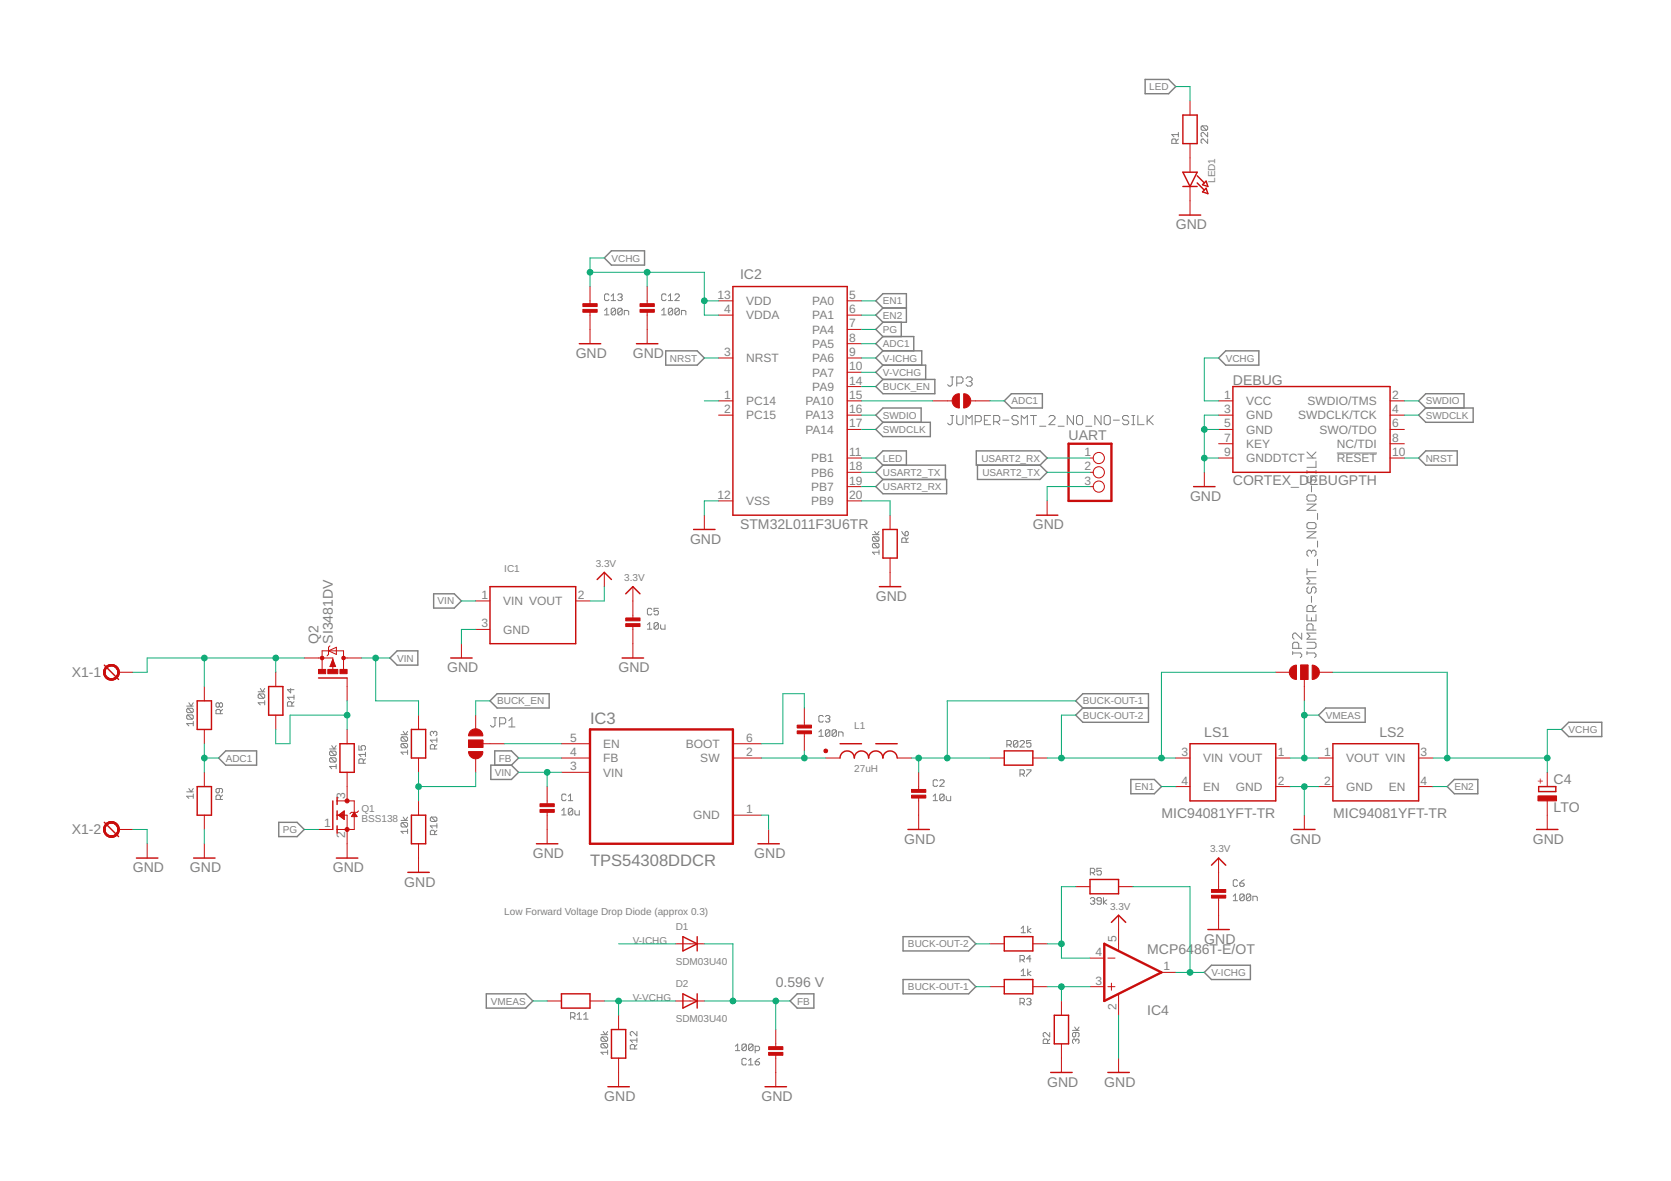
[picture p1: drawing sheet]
<svg xmlns="http://www.w3.org/2000/svg" width="297mm" height="210mm" viewBox="0 0 297 210" stroke-linecap="round" stroke-linejoin="round" font-family="sans-serif">
<g fill="none" stroke="#808080" stroke-width=".18">
<path d="M209.1 25.5v-.6l-.2-.2h-.4l-.2 .2v.6h1.2M209.5 24.7l-.4 .4M209.5 23.9h-1.2l.4 .4M209.5 23.5v.8M213.7 22.4h.8l.2 .2v.3l-.2 .3M213.7 22.4l-.2 .2v.3l.2 .3h.8M213.7 22.4l.8 .8M214.7 23.5v.8l-.8-.8-.4 .2v.4l.2 .2M214.7 24.7v.8l-.8-.8-.4 .2v.4l.2 .2M107.5 56h.7M107.5 55.2l.4-.4v1.2M108.2 52.5l-.1-.3h-.4l-.2 .3v.7l.2 .2h.4l.1-.2"/>
<path d="M108.6 53.4h.8M108.6 52.6l.4-.4v1.2M109.4 55v.8l-.2 .2h-.4l-.2-.2M109.4 55l-.2-.2h-.4l-.2 .2v.8M109.4 55l-.8 .8M109.8 52.5l.2-.3h.4l.2 .3-.2 .3M110.2 52.8h.2M110.4 52.8l.2 .2v.2l-.2 .2h-.4l-.2-.2M110.6 55v.8l-.2 .2h-.4l-.2-.2M110.6 55l-.2-.2h-.4l-.2 .2v.8M110.6 55l-.8 .8M111 56v-.8h.6l.2 .2v.6"/>
<path d="M117.6 55.2l.4-.4v1.2M117.6 56h.8M118.4 52.5l-.2-.3h-.4l-.2 .3v.7l.2 .2h.4l.2-.2M118.8 53.4h.8M118.8 52.6l.4-.4v1.2M119.6 55v.8l-.2 .2h-.4l-.2-.2M119.6 55l-.2-.2h-.4l-.2 .2v.8M119.6 55l-.8 .8M120 52.5l.2-.3h.3l.3 .3v.1l-.8 .8h.8M120.8 55v.8l-.3 .2h-.3l-.2-.2M120.8 55l-.3-.2h-.3l-.2 .2v.8M120.8 55l-.8 .8"/>
<path d="M121.1 56v-.8h.6l.2 .2v.6M169 73.9h.5M169 67h.5M169.3 73.9v1.3l-.3 .3h-.3l-.3-.3M169.3 67v1.4l-.3 .2h-.3l-.3-.2M170.1 73.9v1.3l.2 .3h.6l.3-.3v-1.3M170.1 68.1h.8l.3-.3v-.5l-.3-.3h-.8v1.6M171.7 75.5v-1.6l.6 .5 .5-.5v1.6M171.7 67.3l.3-.3h.5l.3 .3v.2l-.3 .3M172.3 67.8h.2M172.5 67.8l.3 .3v.3l-.3 .2h-.5l-.3-.2M173.4 75h.8l.2-.3v-.6l-.2-.2h-.8v1.6"/>
<path d="M175 74.7h.5M176.1 73.9h-1.1v1.6h1.1M176.6 75h.8l.3-.3v-.6l-.3-.2h-.8v1.6M177.2 75l.5 .5M178.3 74.7h1M181 74.1l-.3-.2h-.5l-.3 .2v.3l.3 .3h.5l.3 .3v.2l-.3 .3h-.5l-.3-.3M181.5 75.5v-1.6l.6 .5 .5-.5v1.6M183.2 73.9h1.1M183.7 73.9v1.6M184.8 75.8h1.1M186.5 74.1l.2-.2h.6l.2 .2v.3l-1 1.1h1M188.1 75.8h1.1"/>
<path d="M190.8 73.9v1.6l-1.1-1.6v1.6M191.4 74.1l.2-.2h.6l.2 .2v1.1l-.2 .3h-.6l-.2-.3zM193 75.8h1.1M195.7 73.9v1.6l-1.1-1.6v1.6M196.3 74.1l.3-.2h.5l.3 .2v1.1l-.3 .3h-.5l-.3-.3zM197.9 74.7h1.1M200.6 74.1l-.2-.2h-.6l-.3 .2v.3l.3 .3h.6l.2 .3v.2l-.2 .3h-.6l-.3-.3M201.2 75.5h.5M201.2 73.9h.5M201.5 73.9v1.6M202.3 73.9v1.6h1.1M203.9 73.9v1.6"/>
<path d="M204.2 74.7l.8 .8M205 73.9l-1.1 1.1M155.1 95h1.2M155.3 95.4h.8l.2 .2v.4l-.2 .2M155.3 96.6h.8l.2 .2v.4l-.2 .2M155.3 96.6l-.2 .2v.4l.2 .2h.8M155.3 95.4l-.2 .2v.4l.2 .2h.8M155.3 96.6l.8 .8M155.3 95.4l.8 .8M155.5 94.4l.4 .6 .4-.6M156.3 98.1h-1.2l.4 .4M156.3 97.7v.8"/>
<path d="M160.3 94.4l.6 .8M160.9 94.6l.2-.2 .4 .2v.4l-.2 .2h-.4zM161.1 96.4v-.6l-.2-.2h-.4l-.2 .2v.6h1.2M161.5 95.6l-.4 .4M232.3 83.6v.5M232.3 94.5h1.6l-1.6 1.1h1.6M232.3 89.6h1.6l-1.6 1.1h1.6M232.3 83.9h1.6M232.3 81.4h1.6M232.3 80.3l1.1 1.1M232.6 84.7l-.3 .3v.5l.3 .3h.3l.2-.3v-.5l.3-.3h.3l.2 .3v.5l-.2 .3M232.6 88h1.1l.2 .2v.6l-.2 .2h-1.1l-.3-.2v-.6z"/>
<path d="M232.6 92.9h1.1l.2 .3v.5l-.2 .3h-1.1l-.3-.3v-.5zM233.1 98.1l.3-.3h.3l.2 .3v.5l-.2 .3M233.1 98.1l-.2-.3h-.3l-.3 .3v.5l.3 .3M233.1 86.3v1.1M233.1 98.1v.2M233.9 82v1.1h-1.6M233.9 83.6v.5M233.9 80.3l-.8 .9M234.2 91.2v1.1M234.2 96.2v1M234.2 99.4v1.1M237.6 80.5h7.2"/>
<path d="M115.1 111l.4-.3v1.1M115.1 111.8h.8M115.9 108.3l-.2-.2h-.4l-.2 .2v.8l.2 .2h.4l.2-.2M117 110.8v.8l-.2 .2h-.3l-.2-.2M117 108.1h-.7v.6l.3-.2 .4 .2v.4l-.2 .2h-.3l-.2-.2M117 110.8l-.2-.1h-.3l-.2 .1v.8M117 110.8l-.7 .8M117.4 111v.6l.2 .2h.6v-.8M229.8 116.1h1.3l.3 .2v.3l-.3 .3M229.8 115.8v.5M230.9 115.2v-.8l-.3-.2h-.6l-.2 .2v.8h1.6M231.4 112.5v1.1l-1.1-1.1h-.3l-.2 .3v.5l.2 .3"/>
<path d="M232.3 116.1h1.4l.2 .2v.3l-.2 .3M232.3 109.2v1.1h1.6v-1.1M232.3 114.2h1.4l.2 .2v.6l-.2 .2h-1.4M232.3 101.1v1.1M232.3 115.8v.5M232.3 101.6h1.6M232.6 104.3l-.3 .3v.6l.3 .2h.3l.2-.2v-.6l.3-.3h.3l.2 .3v.6l-.2 .2M233.1 106v1.1M233.1 109.8v.5M233.4 108.7v-.8l-.3-.3h-.5l-.3 .3v.8h1.6M233.4 112v-.9l-.3-.2h-.5l-.3 .2v.9h1.6M233.9 112.5h-1.6l.6 .6-.6 .5h1.6"/>
<path d="M233.9 107.6l-.5 .6M233.9 102.7h-1.6l.6 .6-.6 .5h1.6M33.2 125.5h1.2M33.4 125.9h.8l.2 .2v.4l-.2 .2M33.4 127.1h.8l.2 .2v.3l-.2 .2M33.4 127.1l-.2 .2v.3l.2 .2h.8M33.4 125.9l-.2 .2v.4l.2 .2h.8M33.4 127.1l.8 .7M33.4 125.9l.8 .8M33.6 124.9l.4 .6 .4-.6M34.4 128.6h-1.2l.4 .4M34.4 128.2v.8"/>
<path d="M39 125.1l-.2-.2h-.2l-.2 .2v.4l.2 .2 .4-.2M39 125.1l.2-.2h.2l.2 .2v.4l-.2 .2-.4-.2M39 125.1v.4M39.2 126.9v-.6l-.2-.2h-.4l-.2 .2v.6h1.2M39.6 126.1l-.4 .4M45.9 123h1.2M46.1 123.3h.8l.2 .2v.4l-.2 .2M46.1 123.3l-.2 .2v.4l.2 .2h.8M46.1 123.3l.8 .8M46.3 122.4l.4 .6 .4-.6M47.1 124.9h-1.2l.4 .4M47.1 124.5v.8"/>
<path d="M51.7 122.4v.7l-.6-.5h1.2M51.9 125.5v-.6l-.2-.2h-.4l-.2 .2v.6h1.2M52.3 124.7l-.4 .4M52.3 123.9h-1.2l.4 .4M52.3 123.5v.8M58.6 133.1h1.2M58.8 133.5l-.2 .2v.4l.2 .2h.8M58.8 133.5h.8l.2 .2v.4l-.2 .2M58.8 134.7h.8l.2 .2v.4l-.2 .1M58.8 134.7l-.2 .2v.4l.2 .1h.8M58.8 134.7l.8 .7M58.8 133.5l.8 .8"/>
<path d="M59 132.5l.4 .6 .4-.6M59.8 136.2h-1.2l.4 .4M59.8 135.8v.8M63.8 132.5v.8h.6l-.2-.4v-.2l.2-.2h.4l.2 .2v.4l-.2 .2M64.6 135.7v-.6l-.2-.2h-.4l-.2 .2v.6h1.2M65 134.1h-1.2l.4 .4M65 134.9l-.4 .4M65 133.7v.8M71.3 130.6h1.2M71.5 131h.8l.2 .2v.4l-.2 .1M71.5 132.1h.8l.2 .2v.4l-.2 .2M71.5 131l-.2 .2v.4l.2 .1h.8"/>
<path d="M71.5 132.1l-.2 .2v.4l.2 .2h.8M71.5 132.1l.8 .8M71.5 131l.8 .7M71.7 130l.4 .6 .4-.6M72.5 133.3v.8M72.5 133.7h-1.2l.4 .4M77.1 130.2l-.2-.2-.4 .2v.4l.2 .2M77.1 130.2l.2-.2h.2l.2 .2v.4l-.2 .2M77.1 130.2v.2M77.3 133.1v-.6l-.2-.2h-.4l-.2 .2v.6h1.2M77.7 131.2v.7M77.7 132.3l-.4 .4"/>
<path d="M77.7 131.6h-1.2l.4 .3M87.7 127.6h.6M88 127.6v1.3l-.3 .3h-.2l-.3-.3M88.8 128.7h.8l.3-.3v-.6l-.3-.2h-.8v1.6M90.4 129.2h1.1M90.4 128.1l.6-.5v1.6M145.6 130.1l.4-.4v1.2M145.6 130.9h.7M146.3 127.4l-.1-.2h-.4l-.2 .2v.7l.2 .2h.4l.1-.2M146.7 127.4l.2-.2h.4l.2 .2-.2 .3M147.1 127.7h.2M147.3 127.7l.2 .2v.2l-.2 .2h-.4l-.2-.2"/>
<path d="M147.5 129.9v.8l-.2 .2h-.4l-.2-.2M147.5 129.9l-.2-.2h-.4l-.2 .2v.8M147.5 129.9l-.8 .8M148.7 129.9v.8l-.2 .2h-.4l-.2-.2M148.7 129.9l-.2-.2h-.4l-.2 .2v.8M148.7 129.9l-.8 .8M149.1 130.9v-.8h.5l.3 .2v.6M166.7 138.8l-.2-.2h-.4l-.2 .2v.8l.2 .2h.4l.2-.2M167 138.8l.2-.2h.4l.2 .2v.2l-.8 .8h.8M179 132.4h.6l.2-.2v-.4l-.2-.2h-.6v1.2M179.4 132.4l.4 .4M180.9 131.8l-.2-.2h-.4l-.2 .2v.8"/>
<path d="M180.9 131.8v.8l-.2 .2h-.4l-.2-.2M180.9 131.8l-.8 .8M181.3 131.8l.2-.2h.4l.2 .2v.2l-.8 .8h.8M181.3 137.6h.6l.2-.2v-.4l-.2-.2h-.6v1.2M181.7 137.6l.4 .4M182.5 136.8h.8v.2l-.8 .8v.2M183.3 131.6h-.8v.6l.4-.2 .4 .2v.4l-.2 .2h-.4l-.2-.2M33.2 140.7h1.2M33.6 140.1l.4 .6 .4-.6M34.4 141.1v.8M34.4 141.5h-1.2l.4 .4M39 140.1v.6l-.2 .2-.4-.2v-.4l.2-.2h.8l.2 .2v.4l-.2 .2"/>
<path d="M39.2 142.1v-.6l-.2-.2h-.4l-.2 .2v.6h1.2M39.6 141.3l-.4 .4M71.3 145.8h1.2M71.5 146.2h.8l.2 .2v.4l-.2 .2M71.5 146.2l-.2 .2v.4l.2 .2h.8M71.5 146.2l.8 .8M71.7 145.2l.4 .6 .4-.6M72.5 147.8h-1.2l.4 .3M72.5 147.4v.7M76.7 145.2l-.2 .2v.4l.2 .2h.8M76.7 145.2h.8l.2 .2v.4l-.2 .2M76.7 145.2l.8 .8"/>
<path d="M77.3 148.3v-.5l-.2-.2h-.4l-.2 .2v.5h1.2M77.7 147.6l-.4 .4M77.7 146.8h-1.2l.4 .4M77.7 146.4v.8M99.9 144.1l.3-.4v1.1M99.9 144.8h.7M100.6 141.3l-.2-.2h-.3l-.2 .2v.8l.2 .2h.3l.2-.2M101 142.3h.8M101 141.5l.4-.4v1.2M101.8 143.9v.8l-.2 .1h-.4l-.2-.1M101.8 143.9l-.2-.2h-.4l-.2 .2v.8M101.8 143.9l-.8 .8"/>
<path d="M102.2 144.1v.6l.2 .1h.6v-.7M165.9 141.5l.4-.4v1.2M165.9 142.3h.8M167.8 141.3v.8l-.2 .2h-.4l-.2-.2M167.8 141.3l-.2-.2h-.4l-.2 .2v.8M167.8 141.3l-.8 .8M168.2 141.5v.6l.2 .2h.6v-.8M193.8 159.7l.2-.2h.4l.2 .2v.2l-.2 .2M193.8 155.1h.6l.2-.2v-.4l-.2-.2h-.6v1.2M194.2 155.1l.4 .4M195.8 154.3h-.8v.6l.4-.2h.2l.2 .2v.4l-.2 .2h-.4l-.2-.2M196.2 159.5v1.2"/>
<path d="M196.7 159.9l-.5 .4 .5 .4M219.2 159.3l.4-.4v1.2M220 156.6l-.2-.2h-.4l-.2 .2v.7l.2 .2h.4l.2-.2M220.4 157h.6l.2 .1v.2l-.2 .2h-.4l-.2-.2zM221.2 159.1v.8l-.2 .2h-.4l-.2-.2M221.2 159.1l-.2-.2h-.4l-.2 .2v.8M221.2 159.1l-.8 .8M221.2 156.4l-.8 .6M222.3 159.1v.8l-.2 .2h-.4l-.1-.2M222.3 159.1l-.2-.2h-.4l-.1 .2v.8M222.3 159.1l-.7 .8M181.3 170.6h.6l.2-.2v-.4l-.2-.2h-.6v1.2"/>
<path d="M181.3 178.2h.6l.2-.2v-.4l-.2-.2h-.6v1.2M181.5 172.6l.4-.4v1.2M181.5 165l.4-.4v1.2M181.5 173.4h.8M181.5 165.8h.8M181.7 178.2l.4 .4M181.7 170.6l.4 .4M182.5 177.6l.2-.2h.4l.2 .2v.2l-.2 .2M182.7 164.6v1.2M182.7 172.2v1.2M182.9 178h.2M183.1 178l.2 .2-.2 .4h-.4l-.2-.2"/>
<path d="M183.3 172.6l-.6 .4 .6 .4M183.3 165l-.6 .4 .6 .4M183.3 170.4h-.8l.6-.6v1.2M194.2 160.1h.2M194.4 160.1l.2 .2-.2 .4h-.4l-.2-.2M195.8 160.1h-.6l-.2-.2 .2-.4h.4l.2 .2v.8l-.2 .2h-.4l-.2-.2M219.2 160.1h.8M222.7 160.1v-.8h.6l.2 .2v.6M101.4 180.8h.6l.2-.2v-.4l-.2-.2h-.6v1.1M101.8 180.8l.4 .3M102.6 180.4l.4-.4v1.1M102.6 181.1h.8"/>
<path d="M103.8 181.1h.7M103.8 180.4l.4-.4v1.1M106.8 183.9h1.2M107 184.3h.8l.2 .2v.4l-.2 .2M107 185.5h.8l.2 .2v.4l-.2 .1M107 185.5l-.2 .2v.4l.2 .1h.8M107 184.3l-.2 .2v.4l.2 .2h.8M107 185.5l.8 .7M107 184.3l.8 .8M107.2 183.3l.4 .6 .4-.6M108 187h-1.2l.4 .4M108 186.6v.8"/>
<path d="M112.8 186.4v-.6l-.2-.1h-.4l-.2 .1v.6h1.2M113.2 183.3v.8l-.8-.8-.4 .2v.4l.2 .2M113.2 185.7l-.4 .4M113.2 184.9h-1.2l.4 .4M113.2 184.5v.8M130.7 185.9l.4-.3v1.1M130.7 186.7h.8M132.7 185.8v.7l-.2 .2h-.4l-.2-.2M132.7 185.8l-.2-.2h-.4l-.2 .2v.7M132.7 188.3l-.2-.2h-.4l-.2 .2v.8l.2 .2h.4l.2-.2M132.7 185.8l-.8 .7M133.1 188.5l.4-.4v1.2"/>
<path d="M133.1 189.3h.8M133.9 185.8v.7l-.3 .2h-.3l-.2-.2M133.9 185.8l-.3-.2h-.3l-.2 .2v.7M133.9 185.8l-.8 .7M134.2 186.7h.6l.2-.2v-.3l-.2-.3h-.6v1.2M134.2 188.7h.6l.2 .4-.2 .2h-.4l-.2-.2zM135 188.1l-.4 .2-.4 .4M186.2 185.5v-.6l-.2-.2h-.4l-.2 .2v.6h1.2M186.6 183.5v.8l-.8-.8-.4 .2v.4l.2 .2M186.6 184.7l-.4 .4M190.6 183.1h1.2M191 182.5l.4 .6 .4-.6"/>
<path d="M191.2 183.5v.6l-.2 .2-.4-.2v-.4l.2-.2h.8l.2 .2v.4l-.2 .2M191.2 184.9l-.2-.2h-.2l-.2 .2v.4l.2 .2M191.2 184.9l.2-.2h.2l.2 .2v.4l-.2 .2M191.2 184.9v.2"/>
</g>
<g fill="none" stroke="#808080" stroke-width=".25">
<path d="M203.6 14.1h4.1l1.3 1.3-1.3 1.3h-4.1zM107.4 45.8l1.3-1.2h5.9v2.5h-5.9zM157 57.3l-1.3 1.2 1.3 1.3M157 54.7l-1.3-1.2 1.3-1.3h4.1v5.1h-4.1M157 59.8h5.4v2.6M157 59.8l-1.3 1.3 1.3 1.3M157 54.7h4.1M157 54.7l-1.3 1.3 1.3 1.3M160.2 57.3v2.5M118.3 62.4h5.6l1.3 1.2-1.3 1.3h-5.6zM157 64.9l-1.3 1.3 1.3 1.2M157 64.9h7.5v2.5"/>
<path d="M157 67.4h9.2v2.6h-9.2l-1.3-1.3zM157 62.4h6.9v2.5M157 75.1l-1.3-1.3 1.3-1.3h6.7v2.6M157 75.1h8.4v2.5h-8.4l-1.3-1.3zM157 62.4l-1.3 1.2 1.3 1.3M178.5 71.2l1.3-1.2h5.5v2.5h-5.5zM216.6 63.6l1.3-1.2h5.9v2.5h-5.9zM252.2 73.8l1.2-1.3h8.5v2.6h-8.5zM253.4 72.5l-1.2-1.3 1.2-1.2h6.8v2.5M157 82.7l-1.3-1.3 1.3-1.3h4.1v2.6M157 82.7h11.1v2.5M157 82.7l-1.3 1.2 1.3 1.3"/>
<path d="M157 85.2h11.3v2.6h-11.3l-1.3-1.3zM173.5 80.1h11.4l1.2 1.3-1.2 1.3h-11.4zM173.8 82.7v2.5h11.1l1.2-1.3-1.2-1.2M252.2 81.4l1.2-1.3h5.6v2.6h-5.6zM69.3 116.9l1.3-1.2h3.7v2.5h-3.7zM77.1 105.5h3.7l1.2 1.3-1.2 1.3h-3.7zM38.9 134.7l1.2-1.2h5.5v2.5h-5.5zM87.1 124.6l1.3-1.3h9.2v2.5h-9.2zM87.2 136h3.7l1.3 1.3-1.3 1.2h-3.7zM87.9 136v-2.5h3l1.3 1.2-1.3 1.3M191.2 124.6l1.3-1.3h11.7v5.1h-11.7l-1.3-1.3 1.3-1.3zM192.5 125.8h11.7"/>
<path d="M201 138.5h4.2l1.3 1.3-1.3 1.3h-4.2zM234.4 127.1l1.3-1.3h7v2.6h-7zM258.5 138.5h4.2v2.6h-4.2l-1.2-1.3zM277.6 129.6l1.2-1.2h5.9v2.5h-5.9zM49.6 146.2h3.2l1.3 1.2-1.3 1.3h-3.2zM86.4 176.6h7.1l1.2 1.3-1.2 1.3h-7.1zM140.4 177.9l1.3-1.3h3v2.6h-3zM160.5 174.1h11.7l1.3 1.3-1.3 1.2h-11.7zM160.5 166.5h11.7l1.3 1.2-1.3 1.3h-11.7zM214.1 172.8l1.2-1.2h7v2.5h-7z"/>
</g>
<path d="M189.9 78.9h7.7v10.1h-7.7zM104.9 129.6h25.4v20.4h-25.4zM196.3 167.7l10.2 5.1-10.2 5.1z" fill="none" stroke="#c90d0c" stroke-width=".42"/>
<g fill="none" stroke="#c90d0c" stroke-width=".18">
<path d="M211.5 17.9v2.5M211.5 25.5v5.1M211.5 33.1v5.1M104.9 50.9v3.3M104.9 55.2v5.9M115 50.9v3.3M115 55.2v5.9M127.7 53.5h2.6M127.7 56h2.6M150.6 53.5h2.5M150.6 56h2.5M150.6 58.5h2.5"/>
<path d="M127.7 71.2h2.6M127.7 73.8h2.6M127.7 63.6h2.6M150.6 71.2h2.5M150.6 73.8h2.5M150.6 63.6h2.5M150.6 61.1h2.5M150.6 66.2h2.5M150.6 68.7h2.5M150.6 76.3h2.5M165.8 71.2h3.5M172.6 71.2h3.4"/>
<path d="M216.6 71.2h2.6M216.6 73.8h2.6M216.6 76.3h2.6M216.6 78.9h2.6M247.1 71.2h2.5M247.1 73.8h2.5M247.1 76.3h2.5M247.1 78.9h2.5M125.2 91.6v2.5M127.7 89h2.6M150.6 89h2.5M150.6 86.5h2.5"/>
<path d="M150.6 83.9h2.5M150.6 81.4h2.5M158.2 91.6v2.5M158.2 99.2v5.1M186.1 89v2.6M193.8 86.5h.5M193.8 83.9h.5M193.8 81.4h.5M214.1 83.9v2.6M216.6 81.4h2.6M247.1 81.4h2.5M21.1 119.5h2.5"/>
<path d="M49 119.5v2.5M54.1 116.9h5.1v.4M58.4 115.7l1.4-.7v1.3zM58.7 114.8l-.3 .2v1.3l-.3 .3M59.2 118.3v.9M59.2 117.2l.5 1.3h-1zM61.1 119v-3.3h-3.8v3.3M61.1 116.9h3.1M82 114.4v2.5M84.6 106.8h2.5M84.6 111.9h2.5M102.3 106.8h2.6"/>
<path d="M107.4 101.7v2.6M112.5 104.3v5.8M112.5 111.1v5.8M226.8 119.5h2.5M231.2 118.2h1.3v2.6h-1.3zM234.4 119.5h2.5M36.3 122v2.6M36.3 129.6v2.6M36.3 137.3v2.5M49 127.1v2.5M61.7 120.5v4.1M61.7 129.6v2.6"/>
<path d="M61.7 137.3v5M74.4 127.1v2.5M74.4 134.7v2.6M83.3 131.6h2.5v1.2h-2.5zM84.6 127.1v2.5M84.6 134.7v2.6M85.8 132.2h3.8M97.3 139.8v3.3M99.8 132.2h5.1M99.8 134.7h5.1M99.8 137.3h5.1M130.3 132.2h5.1"/>
<path d="M130.3 134.7h5.1M143 125.8v3.3M143 130.2v3.3M146.8 134.7h2.5M159.5 134.7h2.5M163.3 137.3v3.3M176 134.7h2.5M183.6 134.7h2.5M209 134.7h2.5M209 139.8h2.5M226.8 134.7h2.5M226.8 139.8h2.5"/>
<path d="M231.9 120.8v3.8M234.4 134.7h2.5M234.4 139.8h2.5M252.2 134.7h2.5M252.2 139.8h2.5M275 137.3v2.5M21.1 147.4h2.5M26.2 150v2.5M36.3 144.9v2.5M36.3 150v2.5M56.6 147.4h2.6M59.9 144.9h1.8v7.6"/>
<path d="M59.9 142.3h3.1v5.1h-3.1M60.2 144.9l1-.8v1.5zM60.2 144.9h1M60.3 144.8h.9M60.4 145h.8M60.5 144.7h.7M60.5 145.1h.7M60.6 144.5h.6M60.7 145.3h.5M60.8 144.4h.4M60.9 145.4h.3M61 144.3h.2"/>
<path d="M61 145.5h.2M61.1 144.2h.1M61.2 145.6h.1M62.5 145h.9M62.6 144.9h.7M62.7 144.8h.5M62.8 144.7h.4M62.9 144.5h.2M62.9 144.4h.1M63 144.4l.5 .7h-1zM63.7 144.1l-.2 .3h-1l-.3 .2M74.4 142.3v2.6"/>
<path d="M74.4 150v5M97.3 144.1v5.9M130.3 144.9h5.1M136.6 147.4v2.6M163.3 141.6v5.8M191.2 157.6h2.6M198.8 157.6h2.6M216.6 152.5v5.8M216.6 159.4v5.8M231.9 144.9v2.5M275 142.3v5.1M97.3 177.9h2.5"/>
<path d="M104.9 177.9h2.5M120.1 167.7h5.1M120.1 177.9h5.1M176 167.7h2.5M176 175.4h2.5M183.6 167.7h2.5M183.6 175.4h2.5M188.7 177.9v2.5M193.8 175.4h2.5M193.8 170.3h2.5M196.9 175.4h1.3M196.9 170.3h1.3"/>
<path d="M197.6 174.7v1.3M198.8 162.7v6.2M198.8 176.7v3.7M206.5 172.8h2.5M110 180.4v2.6M110 188.1v5M137.9 183v3.3M137.9 187.3v5.8M188.7 185.5v5.1M198.8 188.1v2.5"/>
<circle cx="195.3" cy="86.5" r=".99"/>
<circle cx="195.3" cy="81.4" r=".99"/>
<circle cx="195.3" cy="83.9" r=".99"/>
</g>
<g fill="#c90d0c" stroke="#c90d0c" stroke-width=".18">
<path d="M96 143.9h2.5v.5h-2.5z"/>
<path d="M96 142.9h2.5v.5h-2.5z"/>
<path d="M162 141.3h2.6v.5h-2.6z"/>
<path d="M162 140.3h2.6v.5h-2.6z"/>
<path d="M136.6 186h2.6v.5h-2.6z"/>
<path d="M136.6 187h2.6v.6h-2.6z"/>
<path d="M141.7 129.9h2.6v.5h-2.6z"/>
<path d="M141.7 128.9h2.6v.5h-2.6z"/>
<path d="M113.8 55h2.5v.5h-2.5z"/>
<path d="M113.8 54h2.5v.5h-2.5z"/>
<path d="M103.6 55h2.6v.5h-2.6z"/>
<path d="M103.6 54h2.6v.5h-2.6z"/>
<path d="M273.4 141.5h3.3v.8h-3.3z"/>
<path d="M111.2 110.8h2.6v.6h-2.6z"/>
<path d="M111.2 109.8h2.6v.5h-2.6z"/>
<path d="M56.6 119h1.3v.7h-1.3z"/>
<path d="M60.4 119h1.3v.7h-1.3z"/>
<path d="M58.3 119h1.7v.7h-1.7z"/>
<path d="M83.3 131.6h2.5v1.2h-2.5z"/>
<path d="M215.3 159.1h2.6v.5h-2.6z"/>
<path d="M215.3 158.1h2.6v.5h-2.6z"/>
<path d="M231.2 118.2h1.3v2.6h-1.3z"/>
</g>
<g fill="none" stroke="#c90d0c" stroke-width=".25">
<path d="M209.6 38.2h3.8M210.3 30.6h2.5l-1.3 2.5zM210.3 33.1h2.5M210.3 20.4h2.5v5.1h-2.5zM212.8 32.5l1.3 1.3M212.8 31.2l1.3 1.3M213.8 32.8l.6-.6 .3 .9zM213.8 34.1l.6-.6 .3 .9zM130.3 50.9h20.3v40.7h-20.3zM103 61.1h3.8M113.1 61.1h3.8M219.2 68.7h27.9v15.2h-27.9z"/>
<path d="M123.3 94.1h3.8M157 94.1h2.5v5.1h-2.5zM184.2 91.6h3.8M212.2 86.5h3.8M18.5 118.2l2.6 2.6M80.1 116.9h3.8M87.1 104.3h15.2v10.1h-15.2zM106.2 103l1.2-1.3 1.3 1.3M110.6 116.9h3.8M111.2 105.5l1.3-1.2 1.3 1.2M156.3 104.3h3.8M35.1 139.8h2.5v5.1h-2.5z"/>
<path d="M35.1 124.6h2.5v5h-2.5zM47.8 122h2.5v5.1h-2.5zM56.6 120.5h5.1M60.4 132.2h2.6v5.1h-2.6zM73.1 129.6h2.6v5.1h-2.6zM149.3 134.7a1.27 1.27 0 0 1 1.3-1.2 1.27 1.27 0 0 1 1.3 1.2 1.27 1.27 0 0 1 1.2-1.2 1.27 1.27 0 0 1 1.3 1.2 1.27 1.27 0 0 1 1.3-1.2 1.27 1.27 0 0 1 1.3 1.2 1.27 1.27 0 0 1 1.2-1.2 1.27 1.27 0 0 1 1.3 1.2M149.3 132.2h3.8M155.7 132.2h3.8M178.5 133.5h5.1v2.5h-5.1zM211.5 132.2h15.3v10.1h-15.3zM236.9 132.2h15.3v10.1h-15.3zM273.5 139.8h3.1v.9h-3.1z"/>
<path d="M18.5 146.2l2.6 2.5M24.3 152.5h3.8M34.4 152.5h3.8M59.2 142.3v5.1M59.8 152.5h3.8M59.9 141.7v1.3M59.9 144.1v1.5M59.9 146.8v1.3M72.5 155h3.8M73.1 144.9h2.6v5.1h-2.6zM95.4 150h3.8M134.7 150h3.8"/>
<path d="M161.4 147.4h3.8M193.8 156.3h5v2.6h-5zM215.3 153.8l1.3-1.3 1.3 1.3M230 147.4h3.8M273.1 147.4h3.8M99.8 176.6h5.1v2.6h-5.1zM121.4 166.5l2.5 1.2-2.5 1.3zM121.4 176.6l2.5 1.3-2.5 1.3zM123.9 166.5v2.5M123.9 176.6v2.6M178.5 174.1h5.1v2.5h-5.1zM178.5 166.5h5.1v2.5h-5.1z"/>
<path d="M197.6 163.9l1.2-1.2 1.3 1.2M214.7 165.2h3.8M108.1 193.1h3.8M108.7 183h2.5v5.1h-2.5zM136 193.1h3.8M186.8 190.6h3.8M187.4 180.4h2.5v5.1h-2.5zM196.9 190.6h3.8"/>
</g>
<g fill="#c90d0c" stroke="#c90d0c" stroke-width=".18">
<path d="M146.5 133.2l.3-.1 .2 .1 .1 .3-.1 .2h-.5z" fill-rule="evenodd"/>
<path d="M18.8 118.5a1.4 1.4 0 0 1 2.2 .3 1.4 1.4 0 0 1-.8 2 1.4 1.4 0 0 1-1.8-1.3h.3a1.14 1.14 0 0 1 1.7-1 1.14 1.14 0 0 1 .1 2 1.14 1.14 0 0 1-1.8-.7v-.3h-.3z" fill-rule="evenodd"/>
<path d="M18.8 118.5a1.4 1.4 0 0 1 2.2 .3 1.4 1.4 0 0 1-.8 2 1.4 1.4 0 0 1-1.8-1.3h.3a1.14 1.14 0 0 1 1.7-1 1.14 1.14 0 0 1 .1 2 1.14 1.14 0 0 1-1.8-.7v-.3h-.3z" fill-rule="evenodd"/>
<path d="M18.8 118.5a1.4 1.4 0 0 1 2.2 .3 1.4 1.4 0 0 1-.8 2 1.4 1.4 0 0 1-1.8-1.3h.3a1.14 1.14 0 0 1 1.7-1 1.14 1.14 0 0 1 .1 2 1.14 1.14 0 0 1-1.8-.7v-.3h-.3z" fill-rule="evenodd"/>
<path d="M18.8 146.5a1.39 1.39 0 0 1 2.2 .2 1.39 1.39 0 0 1-.8 2.1 1.39 1.39 0 0 1-1.8-1.4h.3a1.14 1.14 0 0 1 1.7-.9 1.14 1.14 0 0 1 .1 1.9 1.14 1.14 0 0 1-1.8-.7v-.3h-.3l.2-.7z" fill-rule="evenodd"/>
<path d="M18.8 146.5a1.39 1.39 0 0 1 2.2 .2 1.39 1.39 0 0 1-.8 2.1 1.39 1.39 0 0 1-1.8-1.4h.3a1.14 1.14 0 0 1 1.7-.9 1.14 1.14 0 0 1 .1 1.9 1.14 1.14 0 0 1-1.8-.7v-.3h-.3l.2-.7z" fill-rule="evenodd"/>
<path d="M18.8 146.5a1.39 1.39 0 0 1 2.2 .2 1.39 1.39 0 0 1-.8 2.1 1.39 1.39 0 0 1-1.8-1.4h.3a1.14 1.14 0 0 1 1.7-.9 1.14 1.14 0 0 1 .1 1.9 1.14 1.14 0 0 1-1.8-.7v-.3h-.3l.2-.7z" fill-rule="evenodd"/>
<path d="M83.7 129.8a1.27 1.27 0 0 1 1.4-.2 1.27 1.27 0 0 1 .7 1.2h-2.5l.1-.5z" fill-rule="evenodd"/>
<path d="M83.3 133.6h2.5a1.27 1.27 0 0 1-1.2 1.3 1.27 1.27 0 0 1-1.3-1.3z" fill-rule="evenodd"/>
<path d="M233.3 118.2a1.27 1.27 0 0 1 1.2 1.3 1.27 1.27 0 0 1-1.2 1.3z" fill-rule="evenodd"/>
<path d="M229.5 118.6l.5-.3 .5-.1v2.6a1.27 1.27 0 0 1-1.2-.8 1.27 1.27 0 0 1 .2-1.4z" fill-rule="evenodd"/>
<path d="M171.3 70a1.27 1.27 0 0 1 1.3 1.2 1.27 1.27 0 0 1-1.3 1.3z" fill-rule="evenodd"/>
<path d="M169.6 70.4l.5-.4h.4v2.5a1.27 1.27 0 0 1-1.1-.7 1.27 1.27 0 0 1 .2-1.4z" fill-rule="evenodd"/>
<circle cx="61.7" cy="147.4" r=".36"/>
<circle cx="61.7" cy="142.3" r=".36"/>
<circle cx="61.1" cy="117" r=".32"/>
<circle cx="57.3" cy="117" r=".32"/>
</g>
<path d="M59.2 118.1v.2h.2l-.2-.8-.3 .8" fill="none" stroke="#c90d0c" stroke-width=".32"/>
<g fill="none" stroke="#0dab76" stroke-width=".18">
<path d="M209 15.4h2.5v2.5M104.9 48.4h20.3v7.6h2.5M107.4 45.8h-2.5v5.1M115 48.4v2.5M125.2 53.5h2.5M153.1 56h2.6M153.1 53.5h2.6M153.1 58.5h2.6M125.2 71.2h2.5M125.2 63.6h2.5M153.1 73.8h2.6M153.1 76.3h2.6"/>
<path d="M153.1 66.2h2.6M153.1 71.2h12.7M153.1 63.6h2.6M153.1 61.1h2.6M153.1 68.7h2.6M176 71.2h2.5M214.1 76.3h2.5M216.6 73.8h-2.5v10.1M216.6 63.6h-2.5v7.6h2.5M249.6 73.8h2.6M249.6 71.2h2.6M127.7 89h-2.5v2.6"/>
<path d="M153.1 89h5.1v2.6M153.1 81.4h2.6M153.1 86.5h2.6M153.1 83.9h2.6M186.1 81.4h7.7M186.1 83.9h7.7M193.8 86.5h-7.7v2.5M214.1 81.4h2.5M249.6 81.4h2.6M36.3 116.9v5.1M49 116.9v2.6M54.1 116.9h-27.9v2.6h-2.6"/>
<path d="M64.2 116.9h5.1M66.8 116.9v7.7h7.6v2.5M82 106.8h2.6M84.6 111.9h-2.6v2.5M107.4 104.3v2.5h-2.5M226.8 119.5h-20.3v15.2M236.9 119.5h20.4v15.2M36.3 132.2v5.1M36.3 134.7h2.6M61.7 127.1h-10.1v5.1h-2.6v-2.6M61.7 124.6v5M74.4 137.3v5"/>
<path d="M84.6 137.3v2.5h-10.2M87.1 124.6h-2.5v2.5M89.6 132.2h10.2M92.2 134.7h7.6M92.2 137.3h7.6M97.3 137.3v2.5M135.4 134.7h11.4M143 125.8v-2.5h-3.8v8.9h-3.8M143 133.5v1.2M162 134.7h14M163.3 134.7v2.6M186.1 134.7h22.9"/>
<path d="M191.2 124.6h-22.8v10.1M191.2 127.1h-2.5v7.6M206.5 139.8h2.5M229.3 139.8h5.1M229.3 134.7h5.1M231.9 124.6v10.1M231.9 139.8v5.1M231.9 127.1h2.5M254.7 139.8h2.6M254.7 134.7h20.3M277.6 129.6h-2.6v7.7M23.6 147.4h2.6v2.6"/>
<path d="M36.3 147.4v2.6M54.1 147.4h2.5M135.4 144.9h1.2v2.5M191.2 157.6h-2.5v12.7h5.1M201.4 157.6h10.1v15.2M94.7 177.9h2.6M107.4 177.9h12.7M110 177.9v2.5M110 167.7h10.1M125.2 177.9h15.2M125.2 167.7h5.1v10.2M137.9 177.9v5.1"/>
<path d="M173.5 167.7h2.5M173.5 175.4h2.5M186.1 167.7h2.6M186.1 175.4h7.7M188.7 175.4v2.5M209 172.8h5.1M198.8 180.4v7.7"/>
</g>
<g fill="#0dab76" stroke="#0dab76" stroke-width=".18">
<circle cx="214.1" cy="76.3" r=".51"/>
<circle cx="214.1" cy="81.4" r=".51"/>
<circle cx="231.9" cy="139.8" r=".51"/>
<circle cx="110" cy="177.9" r=".51"/>
<circle cx="130.3" cy="177.9" r=".51"/>
<circle cx="137.9" cy="177.9" r=".51"/>
<circle cx="125.2" cy="53.5" r=".51"/>
<circle cx="115" cy="48.4" r=".51"/>
<circle cx="104.9" cy="48.4" r=".51"/>
<circle cx="257.3" cy="134.7" r=".51"/>
<circle cx="275" cy="134.7" r=".51"/>
<circle cx="97.3" cy="137.3" r=".51"/>
<circle cx="66.8" cy="116.9" r=".51"/>
<circle cx="143" cy="134.7" r=".51"/>
<circle cx="206.5" cy="134.7" r=".51"/>
<circle cx="188.7" cy="134.7" r=".51"/>
<circle cx="36.3" cy="134.7" r=".51"/>
<circle cx="231.9" cy="134.7" r=".51"/>
<circle cx="231.9" cy="127.1" r=".51"/>
<circle cx="211.5" cy="172.8" r=".51"/>
<circle cx="188.7" cy="167.7" r=".51"/>
<circle cx="188.7" cy="175.4" r=".51"/>
<circle cx="36.3" cy="116.9" r=".51"/>
<circle cx="49" cy="116.9" r=".51"/>
<circle cx="74.4" cy="139.8" r=".51"/>
<circle cx="61.7" cy="127.1" r=".51"/>
<circle cx="163.3" cy="134.7" r=".51"/>
<circle cx="168.4" cy="134.7" r=".51"/>
</g>
<g font-size="2.9" fill="#808080">
<text x="104.9" y="128.7">IC3</text>
<text x="104.9" y="154">TPS54308DDCR</text>
</g>
<g font-size="2.5" fill="#808080">
<text x="209" y="40.8">GND</text>
<text x="131.5" y="49.7">IC2</text>
<text x="102.3" y="63.6">GND</text>
<text x="112.5" y="63.6">GND</text>
<text x="219.2" y="68.5">DEBUG</text>
<text x="190" y="78.2">UART</text>
<text x="211.5" y="89">GND</text>
<text x="219.2" y="86.2">CORTEX_DEBUGPTH</text>
<text x="131.5" y="94.1">STM32L011F3U6TR</text>
<text x="183.6" y="94.1">GND</text>
<text x="122.7" y="96.6">GND</text>
<text x="155.7" y="106.8">GND</text>
<text x="56.6" y="114.4" transform="rotate(-90 56.6 114.4)">Q2</text>
<text x="59.2" y="114.4" transform="rotate(-90 59.2 114.4)">SI3481DV</text>
<text x="79.5" y="119.5">GND</text>
<text x="110" y="119.5">GND</text>
<text x="12.8" y="120.4">X1-1</text>
<text x="214.1" y="130.9">LS1</text>
<text x="245.2" y="130.9">LS2</text>
<text x="276.2" y="139.3">C4</text>
<text x="12.8" y="148.3">X1-2</text>
<text x="160.8" y="150">GND</text>
<text x="206.5" y="145.4">MIC94081YFT-TR</text>
<text x="229.3" y="150">GND</text>
<text x="237" y="145.4">MIC94081YFT-TR</text>
<text x="272.5" y="150">GND</text>
<text x="276.2" y="144.4">LTO</text>
<text x="23.6" y="155">GND</text>
<text x="33.8" y="155">GND</text>
<text x="59.2" y="155">GND</text>
<text x="94.7" y="152.5">GND</text>
<text x="134.1" y="152.5">GND</text>
<text x="71.9" y="157.6">GND</text>
<text x="214.1" y="167.7">GND</text>
<text x="203.9" y="169.5">MCP64</text>
<text x="212.3" y="169.5">86T-E/OT</text>
<text x="137.9" y="175.4">0.596 V</text>
<text x="203.9" y="180.3">IC4</text>
<text x="107.4" y="195.7">GND</text>
<text x="135.4" y="195.7">GND</text>
<text x="186.1" y="193.1">GND</text>
<text x="196.3" y="193.1">GND</text>
</g>
<g font-size="2.1" fill="#808080">
<text x="127.6" y="53.1">13</text>
<text x="150.9" y="53.1">5</text>
<text x="128.7" y="55.7">4</text>
<text x="132.6" y="54.2">VDD</text>
<text x="132.6" y="56.8">VDDA</text>
<text x="144.4" y="54.2">PA0</text>
<text x="144.4" y="56.8">PA1</text>
<text x="144.4" y="59.3">PA4</text>
<text x="150.9" y="55.7">6</text>
<text x="150.9" y="58.2">7</text>
<text x="128.7" y="63.3">3</text>
<text x="132.6" y="64.4">NRST</text>
<text x="144.4" y="61.8">PA5</text>
<text x="144.4" y="64.4">PA6</text>
<text x="150.9" y="60.7">8</text>
<text x="150.9" y="63.3">9</text>
<text x="150.9" y="65.8">10</text>
<text x="128.7" y="70.9">1</text>
<text x="144.4" y="66.9">PA7</text>
<text x="144.4" y="69.5">PA9</text>
<text x="150.9" y="68.4">14</text>
<text x="150.9" y="70.9">15</text>
<text x="217.6" y="70.9">1</text>
<text x="247.5" y="70.9">2</text>
<text x="128.7" y="73.4">2</text>
<text x="132.6" y="72">PC14</text>
<text x="132.6" y="74.5">PC15</text>
<text x="143.2" y="72">PA10</text>
<text x="143.2" y="74.5">PA13</text>
<text x="143.2" y="77.1">PA14</text>
<text x="150.9" y="73.4">16</text>
<text x="150.9" y="76">17</text>
<text x="217.6" y="73.4">3</text>
<text x="217.6" y="76">5</text>
<text x="221.5" y="72">VCC</text>
<text x="221.5" y="74.5">GND</text>
<text x="221.5" y="77.1">GND</text>
<text x="230.7" y="74.5">SWDCLK/TCK</text>
<text x="232.4" y="72">SWDIO/TMS</text>
<text x="234.6" y="77.1">SWO/TDO</text>
<text x="247.5" y="76">6</text>
<text x="247.5" y="73.4">4</text>
<text x="144.2" y="82.2">PB1</text>
<text x="150.9" y="83.6">18</text>
<text x="150.9" y="81">11</text>
<text x="192.8" y="81">1</text>
<text x="192.8" y="83.6">2</text>
<text x="217.6" y="78.5">7</text>
<text x="217.6" y="81">9</text>
<text x="221.5" y="79.6">KEY</text>
<text x="221.5" y="82.2">GNDDTCT</text>
<text x="237.6" y="82.2">RESET</text>
<text x="237.6" y="79.6">NC/TDI</text>
<text x="247.5" y="81">10</text>
<text x="247.5" y="78.5">8</text>
<text x="127.6" y="88.7">12</text>
<text x="132.6" y="89.8">VSS</text>
<text x="144.2" y="89.8">PB9</text>
<text x="144.2" y="87.2">PB7</text>
<text x="144.2" y="84.7">PB6</text>
<text x="150.9" y="88.7">20</text>
<text x="150.9" y="86.1">19</text>
<text x="192.8" y="86.1">3</text>
<text x="85.6" y="106.4">1</text>
<text x="89.4" y="107.6">VIN VOUT</text>
<text x="102.7" y="106.4">2</text>
<text x="85.6" y="111.5">3</text>
<text x="89.4" y="112.6">GND</text>
<text x="101.4" y="131.8">5</text>
<text x="132.6" y="131.8">6</text>
<text x="101.4" y="134.4">4</text>
<text x="101.4" y="136.9">3</text>
<text x="107.2" y="133">EN</text>
<text x="107.2" y="135.5">FB</text>
<text x="121.9" y="133">BOOT</text>
<text x="124.5" y="135.5">SW</text>
<text x="132.6" y="134.4">2</text>
<text x="210" y="134.4">3</text>
<text x="213.9" y="135.5">VIN VOUT</text>
<text x="227.1" y="134.4">1</text>
<text x="235.4" y="134.4">1</text>
<text x="239.3" y="135.5">VOUT VIN</text>
<text x="252.5" y="134.4">3</text>
<text x="61.4" y="142" transform="rotate(-90 61.4 142)">3</text>
<text x="107.2" y="138">VIN</text>
<text x="210" y="139.5">4</text>
<text x="213.9" y="140.6">EN</text>
<text x="219.7" y="140.6">GND</text>
<text x="227.1" y="139.5">2</text>
<text x="235.4" y="139.5">2</text>
<text x="239.3" y="140.6">GND</text>
<text x="246.9" y="140.6">EN</text>
<text x="252.5" y="139.5">4</text>
<text x="57.6" y="147.1">1</text>
<text x="61.4" y="149" transform="rotate(-90 61.4 149)">2</text>
<text x="123.2" y="145.7">GND</text>
<text x="132.6" y="144.5">1</text>
<text x="198.5" y="167.4" transform="rotate(-90 198.5 167.4)">5</text>
<text x="194.8" y="169.9">4</text>
<text x="206.8" y="172.5">1</text>
<text x="194.8" y="175">3</text>
<text x="198.5" y="179.4" transform="rotate(-90 198.5 179.4)">2</text>
</g>
<g font-size="1.8" fill="#808080">
<text x="204.3" y="16">LED</text>
<text x="216" y="32.5" transform="rotate(-90 216 32.5)">LED1</text>
<text x="108.7" y="46.5">VCHG</text>
<text x="156.9" y="59.2">PG</text>
<text x="156.9" y="54.1">EN1</text>
<text x="156.9" y="56.6">EN2</text>
<text x="119.1" y="64.3">NRST</text>
<text x="156.9" y="61.7">ADC1</text>
<text x="156.9" y="64.3">V-ICHG</text>
<text x="217.9" y="64.3">VCHG</text>
<text x="156.9" y="66.8">V-VCHG</text>
<text x="156.9" y="69.3">BUCK_EN</text>
<text x="179.8" y="71.9">ADC1</text>
<text x="253.4" y="71.9">SWDIO</text>
<text x="156.9" y="77">SWDCLK</text>
<text x="156.9" y="74.4">SWDIO</text>
<text x="253.4" y="74.4">SWDCLK</text>
<text x="156.9" y="82">LED</text>
<text x="174.4" y="82">USART2_RX</text>
<text x="253.4" y="82">NRST</text>
<text x="156.9" y="84.6">USART2_TX</text>
<text x="156.9" y="87.1">USART2_RX</text>
<text x="174.6" y="84.6">USART2_TX</text>
<text x="89.6" y="101.7">IC1</text>
<text x="105.9" y="100.7">3.3V</text>
<text x="77.8" y="107.4">VIN</text>
<text x="111" y="103.2">3.3V</text>
<text x="70.6" y="117.6">VIN</text>
<text x="88.4" y="125.2">BUCK_EN</text>
<text x="192.5" y="125.2">BUCK-OUT-1</text>
<text x="151.9" y="129.7">L1</text>
<text x="192.5" y="127.7">BUCK-OUT-2</text>
<text x="235.7" y="127.7">VMEAS</text>
<text x="278.8" y="130.3">VCHG</text>
<text x="40.1" y="135.4">ADC1</text>
<text x="88" y="137.9">VIN</text>
<text x="88.6" y="135.4">FB</text>
<text x="151.9" y="137.3">27uH</text>
<text x="201.7" y="140.4">EN1</text>
<text x="258.5" y="140.4">EN2</text>
<text x="50.3" y="148.1">PG</text>
<text x="64.2" y="146.2">BSS138</text>
<text x="64.2" y="144.3">Q1</text>
<text x="215.1" y="151.5">3.3V</text>
<text x="197.3" y="161.6">3.3V</text>
<text x="89.6" y="162.7">Low Forward Voltage Drop Diode (approx 0.3)</text>
<text x="112.5" y="167.7">V-ICHG</text>
<text x="120.1" y="165.2">D1</text>
<text x="120.1" y="171.6">SDM03U40</text>
<text x="161.4" y="168.4">BUCK-OUT-2</text>
<text x="215.4" y="173.5">V-ICHG</text>
<text x="87.2" y="178.5">VMEAS</text>
<text x="112.5" y="177.9">V-VCHG</text>
<text x="120.1" y="175.4">D2</text>
<text x="141.7" y="178.5">FB</text>
<text x="161.4" y="176">BUCK-OUT-1</text>
<text x="120.1" y="181.7">SDM03U40</text>
</g>
<text font-size="1.8" fill="#c90d0c" x="274.4" y="139.4" transform="rotate(-90 274.4 139.4)">+</text>
</svg>
